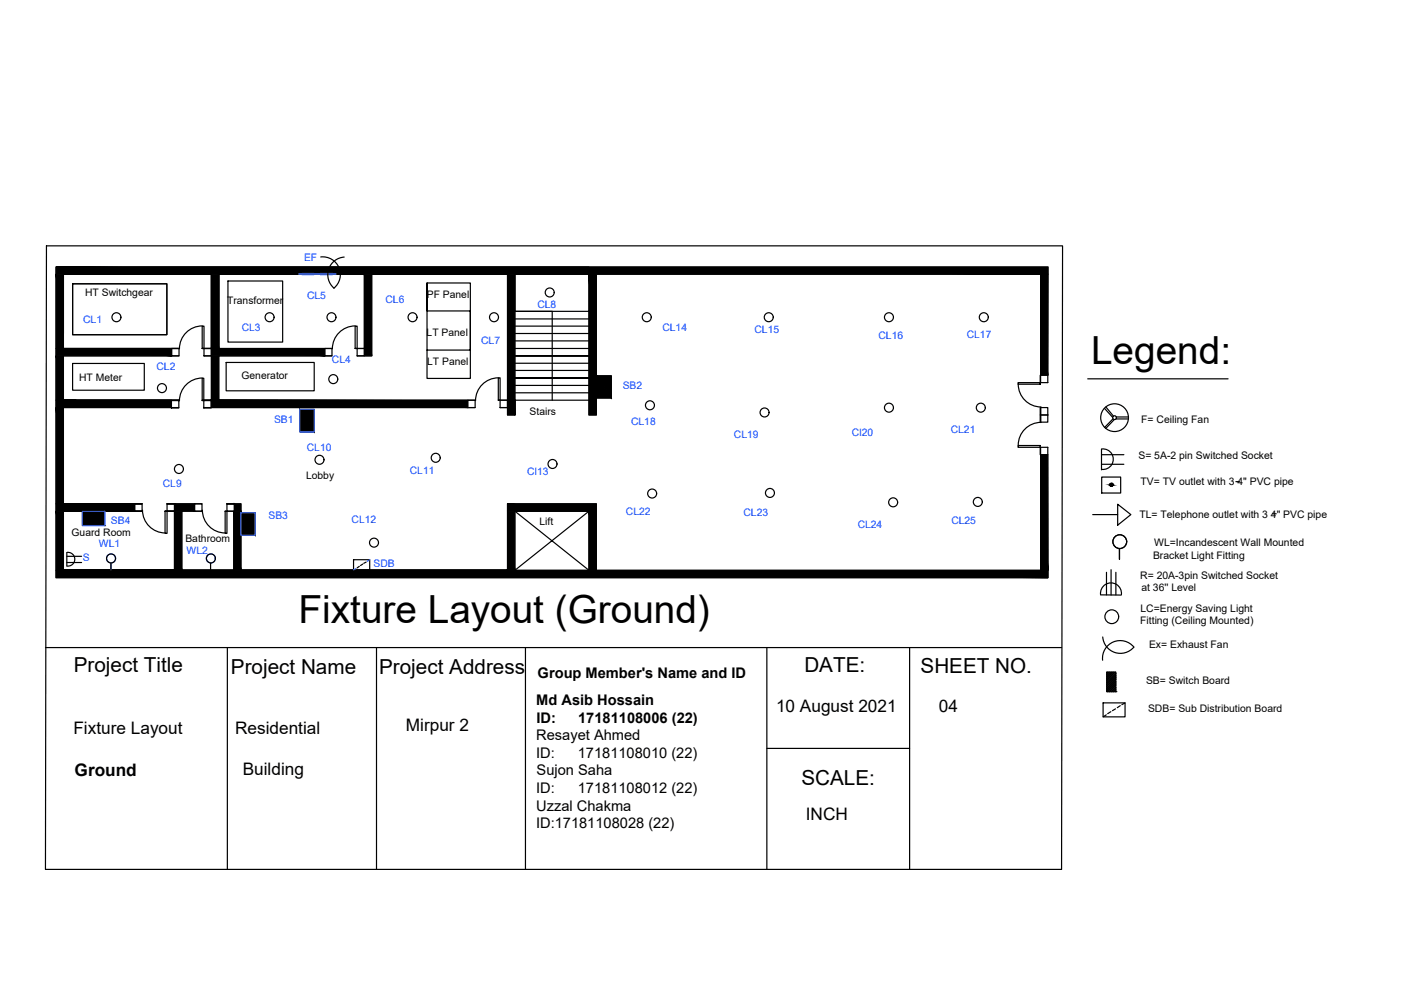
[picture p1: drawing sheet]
<svg xmlns="http://www.w3.org/2000/svg" width="297mm" height="210mm" viewBox="0 0 297 210" stroke-linecap="round" stroke-linejoin="round" font-family="sans-serif">
<!-- layer: PDF_PDF_Solid Fills -->
<g fill="#000" stroke="#000" stroke-width=".21">
<path d="M235.4 103h.4z"/>
<path d="M235.4 103l.3 .1zM235.5 103.1h.2z"/>
<path d="M235.5 102.5h.3zM235.4 102.5h.4z"/>
<path d="M235.4 102.5l.5 .1zM235.4 102.5l.5 .1h-.5z"/>
<path d="M235.4 102.6l.5 .1zM235.4 102.6l.5 .1z"/>
<path d="M235.4 103h.5zM235.4 103h.4z"/>
<path d="M235.3 102.7l.7 .1zM235.3 102.7l.7 .1z"/>
<path d="M235.3 102.9h.6zM235.3 102.9l.6 .1z"/>
<path d="M235.3 102.8l.6 .1 .1-.1zM235.3 102.8l.6 .1h-.6z"/>
</g>
<!-- layer: PDF_Objects -->
<g fill="#000" stroke="#000" stroke-width=".21">
<path d="M126.6 79.7l3 4.7v-4.7zM126.6 79.7l3 4.7h-3z"/>
<path d="M63.6 86.8l3 4.8v-4.8zM63.6 86.8l3 4.8h-3z"/>
</g>
<!-- layer: PDF_0 -->
<g fill="#000" stroke="#000" stroke-width=".21">
<path d="M17.5 108.4l4.7 3v-3zM17.5 108.4l4.7 3h-4.7z"/>
<path d="M51.1 108.7l3 4.8v-4.8zM51.1 108.7l3 4.8h-3z"/>
</g>
<!-- layer: PDF_hatces -->
<g fill="#000" stroke="#000" stroke-width=".21">
<path d="M11.9 58.1l1.5 15.8v-15.8zM11.9 58.1l1.5 15.8h-1.5z"/>
<path d="M44.8 58.1l1.6 15.8v-15.8zM44.8 58.1l1.6 15.8h-1.6z"/>
<path d="M77.2 58.1l1.6 17.4v-17.4zM77.2 58.1l1.6 17.4h-1.6z"/>
<path d="M107.6 58.1l1.6 29.9v-29.9zM107.6 58.1l1.6 29.9h-1.6z"/>
<path d="M124.9 58.1l1.5 29.9v-29.9zM124.9 58.1l1.5 29.9h-1.5z"/>
<path d="M11.9 56.6l210.3 1.5v-1.5zM11.9 56.6l210.3 1.5h-210.3z"/>
<path d="M220.6 58.1l1.6 21.5v-21.5zM220.6 58.1l1.6 21.5h-1.6z"/>
<path d="M11.9 75.5l1.5 9.4v-9.4zM11.9 75.5l1.5 9.4h-1.5z"/>
<path d="M11.9 73.9l24.5 1.6v-1.6zM11.9 73.9l24.5 1.6h-24.5z"/>
<path d="M44.8 75.5l1.6 9.4v-9.4zM44.8 75.5l1.6 9.4h-1.6z"/>
<path d="M44.8 73.9l24.1 1.6v-1.6zM44.8 73.9l24.1 1.6h-24.1z"/>
<path d="M11.9 86.4l1.5 20.4v-20.4zM11.9 86.4l1.5 20.4h-1.5z"/>
<path d="M11.9 84.9l24.5 1.5v-1.5zM11.9 84.9l24.5 1.5h-24.5z"/>
<path d="M44.8 84.9h54.4zM44.8 84.9h54.4z"/>
<path d="M44.8 84.9l54.4 1.5v-1.5zM44.8 84.9l54.4 1.5h-54.4z"/>
<path d="M220.6 96.4l1.6 24.5v-24.5zM220.6 96.4l1.6 24.5h-1.6z"/>
<path d="M11.9 108.4l1.5 12.5v-12.5zM11.9 108.4l1.5 12.5h-1.5z"/>
<path d="M11.9 106.8l16.7 1.6v-1.6zM11.9 106.8l16.7 1.6h-16.7z"/>
<path d="M37 108.4l1.6 12.5v-12.5zM37 108.4l1.6 12.5h-1.6z"/>
<path d="M37 106.8l4.3 1.6v-1.6zM37 106.8l4.3 1.6h-4.3z"/>
<path d="M49.7 106.8l1.4 1.6v-1.6zM49.7 106.8l1.4 1.6h-1.4z"/>
<path d="M49.6 108.4l1.5 12.5v-12.5zM49.6 108.4l1.5 12.5h-1.5z"/>
<path d="M107.6 108.4l1.6 12.5v-12.5zM107.6 108.4l1.6 12.5h-1.6z"/>
<path d="M107.6 106.8l18.8 1.6v-1.6zM107.6 106.8l18.8 1.6h-18.8z"/>
<path d="M124.9 108.4l1.5 12.5v-12.5zM124.9 108.4l1.5 12.5h-1.5z"/>
<path d="M11.9 120.9l210.3 1.6v-1.6zM11.9 120.9l210.3 1.6h-210.3z"/>
</g>
<!-- layer: PDF_0 -->
<g fill="none" stroke="#000" stroke-width=".25">
<path d="M9.8 52.1h215.5l-.2 132.2h-215.5zM13.4 56.6h111.5M32.3 58.1h9.4M77.2 58.1h-30.8h30.8M77.2 58.1v15.8h-1.9M78.8 58.1v17.4h-3.1M107.6 58.1h-28.8h28.8M107.6 58.1v29.9h1.6M126.4 58.1v29.9h-1.5v-29.9h-15.7v7.9h15.7M13.4 70.7v-12.6h31.4h-31.4v15.8M13.4 73.9h24.6zM38 75.5h-24.6v9.4h24.6h-24.6h2.7"/>
<path d="M43.3 75.5h1.5M44.8 73.9h-1.9h1.9v-15.8v26.8h-1.9h1.9M46.4 73.9v-15.8v15.8M46.4 73.9h24M70.4 75.5h-24v9.4h54.4M109.2 66h7.9v18.9M109.2 67.6h15.7M109.2 69.1h15.7M109.2 70.7h15.7M109.2 72.3h15.7M109.2 73.9h15.7M109.2 77h15.7"/>
<path d="M109.2 78.5h15.7M124.9 75.5h-15.7h15.7M126.6 79.7h3v4.7h-3zM222.2 79.6v-23h-210.3v65.9h210.3v-26.1M37.9 86.4h-24.5v20.4h16.7h-16.7M43.2 86.4h57.5M105.6 84.9h2M106 86.4h1.6M109.2 80.1h15.7zM109.2 80.1h15.7M109.2 81.7h15.7M109.2 83.3h15.7"/>
<path d="M220.6 94.8v26.1h-94.2v-14.1h-18.8v14.1h-56.5h56.5h-56.5v-14.1h-1.5M220.6 89.5v-3.1v3.2M220.6 81.1v-23h-111.4v29.9v-3.1h15.7M13.4 108.4h16.8h-16.8v12.5h23.6h-23.6M23.5 119.4v1.5M37 108.4h-2h2M37 106.8h-1.6h7.4M37 108.4v12.5M42.9 108.4h-4.3v12.5M44.6 119.4v1.5M47.7 108.4h1.9v12.5h-11h11M48.1 106.8h1.5h-1.5"/>
<path d="M75 118.7h3.4v2.1h-3.4zM76.9 119.6l-.5 .3M77.6 119.2l-.5 .2M109.2 108.4h15.7v12.5h-15.7zM9.6 137.3h215.5M48.2 137.3v47M49.6 120.9h-11h11M76.2 120.1l-.5 .3M79.8 137.3v47M109.2 120.9l15.7-12.5h-15.7l15.7 12.5M111.4 137.3v47M162.6 137.3v47"/>
<path d="M192.9 137.3v47M162.6 158.7h30.3"/>
<circle cx="24.7" cy="67.3" r=".95"/>
<circle cx="57.2" cy="67.3" r=".95"/>
<circle cx="70.3" cy="67.3" r=".95"/>
<circle cx="87.5" cy="67.3" r=".95"/>
<circle cx="104.7" cy="67.3" r=".95"/>
<circle cx="116.6" cy="62" r=".95"/>
<circle cx="137.1" cy="67.3" r=".95"/>
<circle cx="163" cy="67.3" r=".95"/>
<circle cx="188.5" cy="67.3" r=".95"/>
<circle cx="208.6" cy="67.3" r=".95"/>
<circle cx="34.3" cy="82.3" r=".95"/>
<circle cx="37.9" cy="99.4" r=".95"/>
<circle cx="67.7" cy="97.5" r=".95"/>
<circle cx="70.7" cy="80.4" r=".95"/>
<circle cx="92.4" cy="97.1" r=".95"/>
<circle cx="117.1" cy="98.4" r=".95"/>
<circle cx="137.8" cy="85.9" r=".95"/>
<circle cx="162.1" cy="87.5" r=".95"/>
<circle cx="188.5" cy="86.4" r=".95"/>
<circle cx="207.9" cy="86.4" r=".95"/>
<circle cx="23.5" cy="118.4" r=".95"/>
<circle cx="44.7" cy="118.4" r=".95"/>
<circle cx="79.3" cy="115.1" r=".95"/>
<circle cx="138.3" cy="104.6" r=".95"/>
<circle cx="163.2" cy="104.5" r=".95"/>
<circle cx="189.4" cy="106.5" r=".95"/>
<circle cx="207.3" cy="106.4" r=".95"/>
</g>
<!-- layer: PDF_Doors -->
<g fill="none" stroke="#000" stroke-width=".25">
<path d="M15.4 60.2h20v10.8h-20zM36.4 73.9h1.6v1.6h-1.6zM42.9 69.1h.4v4.8h-.4zM42.9 69.1a4.8 4.8 0 0 0-4.9 4.8M43.3 73.9h1.5v1.6h-1.5zM68.9 73.9h1.5v1.6h-1.5zM75.3 69.1h.4v4.8h-.4zM75.3 69.1a4.8 4.8 0 0 0-4.8 4.8M75.7 73.9h1.5v1.6h-1.5zM220.5 79.6h1.7v1.5h-1.7zM36.4 84.9h1.5v1.6h-1.5zM42.9 80.2h.3v4.7h-.3z"/>
<path d="M42.9 80.2a4.8 4.8 0 0 0-4.9 4.8M43.2 84.9h1.6v1.6h-1.6zM99.2 84.9h1.5v1.5h-1.5zM105.6 80.1h.4v4.8h-.4zM105.7 80.1a4.8 4.8 0 0 0-4.9 4.9M106 84.9h1.6v1.5h-1.6zM215.8 81.1h4.7v.4h-4.7zM215.8 94.5h4.7v.3h-4.7zM215.9 81.4a4.8 4.8 0 0 0 4.8 4.9M220.5 86.4h1.7v1.6h-1.7zM220.5 94.8h1.7v1.6h-1.7zM220.5 88h1.7v1.5h-1.7z"/>
<path d="M220.7 89.5a4.8 4.8 0 0 0-4.8 4.9M28.6 106.8h1.5v1.6h-1.5zM30.2 108.2a4.8 4.8 0 0 0 4.9 4.8M35 108.4h.4v4.7h-.4zM35.4 106.8h1.6v1.6h-1.6zM41.3 106.8h1.5v1.6h-1.5zM42.9 108.2a4.8 4.8 0 0 0 4.9 4.8M47.7 108.4h.4v4.7h-.4zM48.1 106.8h1.6v1.6h-1.6z"/>
</g>
<!-- layer: PDF_blocks -->
<path d="M48.3 59.6h11.6v12.9h-11.6zM15.4 60.2h20v10.8h-20zM15.4 77.1h15.2v5.6h-15.2zM47.9 76.8h18.7v6.1h-18.7zM90.5 60v20.2h9.2v-20.2h-9.2v5.9h9.2v8.3h-9.2" fill="none" stroke="#000" stroke-width=".25"/>
<!-- layer: PDF_Objects -->
<g fill="none" stroke="#003fff" stroke-width=".25">
<path d="M63.4 58.1l3.1-.1 .8 .1-3.3 .1zM67.3 58.1l3.2-.1 .7 .1-3.2 .1zM63.6 86.8h3v4.8h-3zM17.5 108.4h4.7v3h-4.7zM23.5 119.4v1.5M51.1 108.7h3v4.8h-3zM78.4 118.7l-.5 .3M75.5 120.6l-.5 .2"/>
<circle cx="23.5" cy="118.4" r=".95"/>
<circle cx="44.7" cy="118.4" r=".95"/>
</g>
<!-- layer: PDF_PDF_Geometry -->
<g fill="none" stroke="#000" stroke-width=".25">
<path d="M68 54.5a3.7 3.7 0 0 1 3.9 2.2 3.7 3.7 0 0 1-1.1 4.4M73 54.5a3.7 3.7 0 0 0-3.3 2.6 3.7 3.7 0 0 0 1.1 4M230.6 80.3h29.8M233.5 96.4h4.8M233.5 98.4h4.8M233.5 95.2v4.4M233.6 95.2a2.18 2.18 0 0 1 2.4 2.2 2.18 2.18 0 0 1-2.4 2.1M234.2 86.6l1.7 1.9M234.5 86.3l1.6 1.9M236 88.8l-1.8 1.8M236.2 89l-1.8 1.9M236.6 88.8h2.6"/>
<path d="M236.6 88.4h2.6M14.2 118h3.1M14.2 119.3h3.1M14.2 117.2v2.8M14.2 117.1a1.46 1.46 0 0 1 1.7 1.5 1.46 1.46 0 0 1-1.7 1.4M231.7 109.1h5.3M233.6 101.1h4v3.4h-4zM237 106.9l2.8 2.2-2.8 2.3zM237.3 116.4v2.2v-2.2M262 102.1h.8M269.8 108.9h.8M233.3 126.1l4.4 .1"/>
<path d="M233.3 126a2.22 2.22 0 0 1 2.3-2.4 2.22 2.22 0 0 1 2.2 2.5M233.8 135.1a3.7 3.7 0 0 0 2.6 3.2 3.7 3.7 0 0 0 4-1.1 3.7 3.7 0 0 0-4.4-1.1 3.7 3.7 0 0 0-2.2 3.9M234.6 121.3v4.8M235.6 120.8v5.4M236.6 121.3v4.8M233.9 149h4.6v3h-4.6zM234.6 151.6l-.7 .4M234.6 146.4l2-2v.4l-1.9 1.9M234.7 142.5l-.1 .1M234.8 142.5l-.2 .2M234.9 146.7l1.7-1.7v.4l-1.3 1.3M235.1 142.5l-.5 .5"/>
<path d="M235.2 142.5l-.6 .6M235.5 142.5l-.9 .9M235.5 150.9l-.6 .4M235.7 142.5l-1.1 1.1M236 142.5l-1.4 1.4M236.1 142.5l-1.5 1.5M236.4 142.5l-1.8 1.7M236.5 142.5l-1.9 1.9M236.5 150.3l-.6 .4M236.6 146.7h.1M236.6 143v-.5h-2v4.2h2v-.5M236.6 142.8l-2 1.9"/>
<path d="M236.6 143.2l-2 1.9M236.6 143.6l-2 1.9M236.6 144l-2 1.9M236.6 145.3l-1.4 1.4M236.6 145.7l-1 1M236.6 146.1l-.6 .6M236.6 146.6l-.2 .1M236.6 142.9l-2 1.9M236.6 143.3l-2 1.9M236.6 143.7l-2 1.9M236.6 144.2l-2 1.9M236.6 144.6l-2 1.9"/>
<path d="M236.6 145.9l-.9 .8M236.6 146.3l-.5 .4M236.6 143.2v.5M236.6 143.8v.4M236.6 145.6v.4M237.5 149.6l-.6 .4M238.5 149l-.6 .4"/>
<circle cx="236.3" cy="88.6" r="2.94"/>
<circle cx="236.3" cy="88.6" r=".4"/>
<circle cx="235.7" cy="102.7" r=".32"/>
<circle cx="237.4" cy="114.8" r="1.46"/>
<circle cx="235.7" cy="130.8" r="1.46"/>
</g>
<g font-size="8.2">
<text x="231.3" y="77.3">Legend:</text>
<text x="63.3" y="132.2">Fixture Layout (Ground)</text>
</g>
<g font-size="4.4">
<text x="15.6" y="142.6">Project Title</text>
<text x="49" y="142.9">Project Name</text>
<text x="80.4" y="142.9">Project Address</text>
<text x="170.5" y="142.6">DATE:</text>
<text x="195.2" y="142.6">SHEET NO.</text>
<text x="169.9" y="166.4">SCALE:</text>
</g>
<g font-size="3.7">
<text x="15.6" y="155.6">Fixture Layout</text>
<text x="49.9" y="155.6">Residential</text>
<text x="86" y="155">Mirpur 2</text>
<text x="164.5" y="150.9">10 August 2021</text>
<text x="199" y="150.9">04</text>
<text x="15.8" y="164.5">Ground</text>
<text x="51.5" y="164.2">Building</text>
<text x="170.8" y="173.8">INCH</text>
</g>
<g font-size="3.1">
<text x="114" y="143.7">Group Member's Name and ID</text>
<text x="113.7" y="149.5">Md Asib Hossain</text>
<text x="113.7" y="153.2">ID:</text>
<text x="122.6" y="153.2">17181108006 (22)</text>
<text x="113.7" y="160.7">ID:</text>
<text x="113.7" y="156.9">Resayet Ahmed</text>
<text x="122.5" y="160.7">17181108010 (22)</text>
<text x="113.8" y="164.4">Sujon Saha</text>
<text x="113.7" y="168.2">ID:</text>
<text x="113.7" y="171.9">Uzzal Chakma</text>
<text x="122.5" y="168.2">17181108012 (22)</text>
<text x="113.7" y="175.7">ID:17181108028 (22)</text>
</g>
<g font-size="2.2" fill="#003fff">
<text x="64.5" y="55.4">EF</text>
<text x="65.1" y="63.3">CL5</text>
<text x="81.7" y="64.3">CL6</text>
<text x="113.9" y="65.3">CL8</text>
<text x="17.6" y="68.5">CL1</text>
<text x="51.3" y="70.1">CL3</text>
<text x="140.4" y="70.2">CL14</text>
<text x="160" y="70.5">CL15</text>
<text x="186.3" y="72">CL16</text>
<text x="205" y="71.6">CL17</text>
<text x="70.4" y="77.1">CL4</text>
<text x="102" y="72.9">CL7</text>
<text x="33.2" y="78.5">CL2</text>
<text x="132" y="82.6">SB2</text>
<text x="58.1" y="89.6">SB1</text>
<text x="65.1" y="95.6">CL10</text>
<text x="133.8" y="90.1">CL18</text>
<text x="155.6" y="92.8">CL19</text>
<text x="180.6" y="92.3">Cl20</text>
<text x="201.6" y="91.8">CL21</text>
<text x="86.9" y="100.6">CL11</text>
<text x="111.8" y="100.7">Cl13</text>
<text x="34.5" y="103.3">CL9</text>
<text x="23.5" y="111">SB4</text>
<text x="56.9" y="110.1">SB3</text>
<text x="74.5" y="110.9">CL12</text>
<text x="132.7" y="109.1">CL22</text>
<text x="157.6" y="109.4">CL23</text>
<text x="181.8" y="111.9">CL24</text>
<text x="201.7" y="111.2">CL25</text>
<text x="17.6" y="119">S</text>
<text x="21" y="115.9">WL1</text>
<text x="39.6" y="117.5">WL2</text>
<text x="79.2" y="120.2">SDB</text>
</g>
<g font-size="2.2">
<text x="18.1" y="62.7">HT Switchgear</text>
<text x="48.2" y="64.5">Transformer</text>
<text x="90.5" y="63.1">PF Panel</text>
<text x="90.5" y="71.3">LT Panel</text>
<text x="90.6" y="77.4">LT Panel</text>
<text x="16.8" y="80.7">HT Meter</text>
<text x="51.2" y="80.4">Generator</text>
<text x="112.3" y="87.9">Stairs</text>
<text x="242" y="89.6">F= Ceiling Fan</text>
<text x="64.9" y="101.5">Lobby</text>
<text x="241.4" y="97.4">S= 5A-2 pin Switched Socket</text>
<text x="241.8" y="102.9">TV= TV outlet with 3 4&quot; PVC pipe</text>
<text x="15.2" y="113.6">Guard Room</text>
<text x="114.4" y="111.4">Lift</text>
<text x="241.6" y="109.8">TL= Telephone outlet with 3 4&quot; PVC pipe</text>
<text x="39.3" y="114.9">Bathroom</text>
<text x="244.5" y="118.5">Bracket Light Fitting</text>
<text x="244.7" y="115.8">WL=Incandescent Wall Mounted</text>
<text x="241.8" y="122.7">R= 20A-3pin Switched Socket</text>
<text x="242" y="125.3">at 36'' Level</text>
<text x="241.8" y="129.7">LC=Energy Saving Light</text>
<text x="241.8" y="132.4">Fitting (Ceiling Mounted)</text>
<text x="243.6" y="137.4">Ex= Exhaust Fan</text>
<text x="243" y="145.1">SB= Switch Board</text>
<text x="243.4" y="151.1">SDB= Sub Distribution Board</text>
</g>
</svg>
